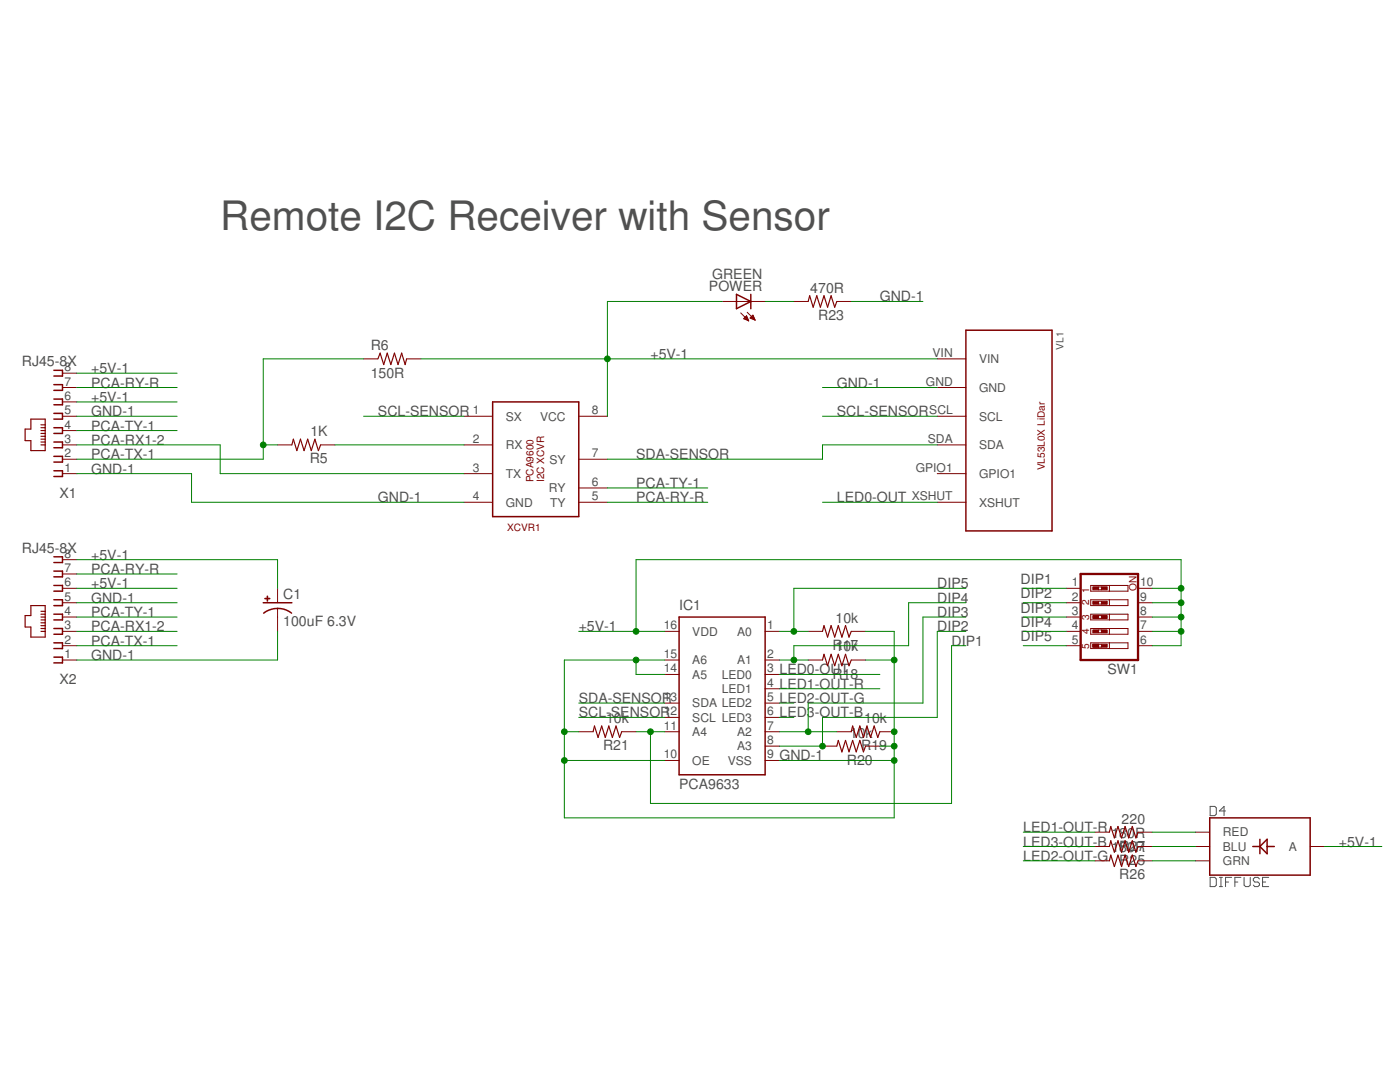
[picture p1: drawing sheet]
<svg xmlns="http://www.w3.org/2000/svg" width="279mm" height="216mm" viewBox="0 0 279 216" stroke-linecap="round" stroke-linejoin="round" font-family="sans-serif">
<g fill="none" stroke="#505050" stroke-width=".2">
<path d="M241.5 160.9h.9l.3 .3v1.2l-.3 .4h-.9zM241.5 175.1h.9l.3 .3v1.2l-.3 .3h-.9zM243.4 176.9h.6M243.4 175.1h.6M243.7 175.1v1.8M244.6 161.8h-1.2l.9-.9v1.9M244.6 176h.6M245.8 175.1h-1.2v1.8M246.4 176h.6M247.6 175.1h-1.2v1.8M248.3 175.1v1.5l.3 .3h.6l.3-.3v-1.5M251.4 175.4l-.4-.3h-.6l-.3 .3v.3l.3 .3h.6l.4 .3v.3l-.4 .3h-.6l-.3-.3"/>
<path d="M252 176h.6M253.2 175.1h-1.2v1.8h1.2"/>
</g>
<g fill="none" stroke="#800000" stroke-width=".3">
<path d="M147 58.7l2.8 1.5-2.8 1.4zM149.8 58.7v2.9M10.8 73.9h1.7v1.1h-1.7M10.8 76.8h1.7v1.1h-1.7M10.8 79.6h1.7v1.2h-1.7M192.8 65.9h17.2v40h-17.2zM10.8 93.9h1.7v1.2h-1.7M10.8 82.5h1.7v1.1h-1.7M10.8 85.3h1.7v1.2h-1.7M10.8 88.2h1.7v1.1h-1.7M10.8 91.1h1.7v1.1h-1.7M98.3 80.2h17.2v22.9h-17.2z"/>
<path d="M10.8 111.1h1.7v1.1h-1.7M10.8 114h1.7v1.1h-1.7M10.8 116.8h1.7v1.2h-1.7M10.8 119.7h1.7v1.1h-1.7M10.8 122.6h1.7v1.1h-1.7M10.8 125.4h1.7v1.2h-1.7M10.8 128.3h1.7v1.1h-1.7M10.8 131.1h1.7v1.2h-1.7M52.5 120.3h5.8M52.6 122.3a4.5 4.5 0 0 1 5.6 0M135.5 123.1h17.2v31.5h-17.2zM241.4 163.2h20.1v11.4h-20.1z"/>
<path d="M250 168.9h1.4M251.4 168.9l1.5-1.4v2.8zM251.4 167.5v2.8M252.9 168.9h1.4"/>
</g>
<g fill="none" stroke="#800000" stroke-width=".2">
<path d="M12.5 77.3h2.8M12.5 74.5h2.8M72.6 71.6h2.8M81.2 71.6h2.8M144.1 60.2h8.6M147.8 62.4l1.6 1.6M148.5 63.6h.7M148.5 63.5h.7M148.7 63.4h.4M148.8 63.8h.5M148.8 63.2h.3M148.9 63.1h.1"/>
<path d="M149 63l.4 1-1-.4zM149.1 62.3l1.6 1.6M149.1 63.9h.3M149.8 63.5h.7M149.8 63.4h.7M149.9 63.2h.5M150.1 63.6h.5M150.1 63.1h.2M150.2 62.9h.1M150.3 62.9l.4 1-1-.4zM150.4 63.8h.2M158.4 60.2h2.9"/>
<path d="M167 60.2h2.9M187 77.3h5.8M187 71.6h5.8M12.5 83.1h2.8M12.5 88.8h2.8M12.5 94.5h2.8M12.5 91.6h2.8M12.5 85.9h2.8M12.5 80.2h2.8M55.4 88.8h2.9M64 88.8h2.8M92.6 83.1h5.7"/>
<path d="M92.6 88.8h5.7M92.6 94.5h5.7M115.5 83.1h5.7M115.5 91.6h5.7M115.5 97.4h5.7M187 83.1h5.8M187 88.8h5.8M187 94.5h5.8M12.5 117.4h2.8M12.5 114.5h2.8M12.5 111.7h2.8M55.4 117.4v2.9"/>
<path d="M92.6 100.2h5.7M115.5 100.2h5.7M187 100.2h5.8M212.8 117.4h2.9M217.7 116.8h7.4v1.2h-7.4zM217.7 119.7h7.4v1.1h-7.4zM219.2 120h.6M219.2 117.7h.6M219.2 117.1h.6M221.4 116.8v1.2M221.4 119.7v1.1M227.1 117.4h2.9"/>
<path d="M12.5 131.7h2.8M12.5 128.8h2.8M12.5 126h2.8M12.5 123.1h2.8M12.5 120.3h2.8M55.4 121.4v4.6M132.7 131.7h2.8M132.7 126h2.8M132.7 134.6h2.8M152.7 131.7h2.9M152.7 126h2.9M152.7 134.6h2.9"/>
<path d="M152.7 137.4h2.9M161.3 131.7h2.8M161.3 126h2.8M169.9 131.7h2.8M169.9 126h2.8M212.8 128.8h2.9M212.8 126h2.9M212.8 123.1h2.9M212.8 120.3h2.9M217.7 128.3h7.4v1.1h-7.4zM217.7 122.6h7.4v1.1h-7.4zM217.7 125.4h7.4v1.2h-7.4z"/>
<path d="M219.2 129.1h.6M219.2 128.6h.6M219.2 126.3h.6M219.2 125.7h.6M219.2 123.4h.6M219.2 122.8h.6M219.2 120.5h.6M221.4 122.6v1.1M221.4 125.4v1.2M221.4 128.3v1.1M227.1 128.8h2.9M227.1 126h2.9"/>
<path d="M227.1 123.1h2.9M227.1 120.3h2.9M115.5 146h2.9M124.1 146h2.8M132.7 151.7h2.8M132.7 146h2.8M132.7 143.2h2.8M132.7 140.3h2.8M152.7 151.7h2.9M152.7 146h2.9M152.7 143.2h2.9M152.7 140.3h2.9"/>
<path d="M152.7 148.9h2.9M164.1 148.9h2.9M167 146h2.9M172.7 148.9h2.9M175.6 146h2.9M218.5 171.8h2.9M218.5 168.9h2.9M218.5 166.1h2.9M227.1 171.8h2.9M227.1 168.9h2.9M227.1 166.1h2.9M238.6 171.8h2.8"/>
<path d="M238.6 168.9h2.8M238.6 166.1h2.8M261.5 168.9h2.8"/>
</g>
<g fill="none" stroke="#800000" stroke-width=".23">
<path d="M75.4 71.6l.5-1.1 .7 2.2 .7-2.2 .7 2.2 .7-2.2 .7 2.2 .8-2.2 .7 2.2 .3-1.1M161.3 60.2l.3-1.2 .7 2.3 .7-2.3 .7 2.3 .7-2.3 .8 2.3 .7-2.3 .7 2.3 .4-1.1M6.2 83.6h2.8v6.3h-2.8v-2h-1.2v-2.3h1.2zM8.2 88.8h.8M8.2 88.2h.8M8.2 87.6h.8M8.2 87.1h.8M8.2 86.5h.8M8.2 85.9h.8M8.2 85.3h.8M8.2 84.8h.8M58.3 88.8l.2-1.2 .7 2.3 .8-2.3 .7 2.3 .7-2.3 .7 2.3 .7-2.3 .7 2.3 .5-1.1"/>
<path d="M6.2 120.8h2.8v6.3h-2.8v-2h-1.2v-2.3h1.2zM8.2 126h.8M8.2 125.4h.8M8.2 124.8h.8M8.2 124.3h.8M8.2 123.7h.8M8.2 123.1h.8M8.2 122.6h.8M8.2 122h.8M164.1 126l.3-1.2 .8 2.3 .7-2.3 .7 2.3 .7-2.3 .7 2.3 .7-2.3 .7 2.3 .5-1.1M164.1 131.7l.3-1.1 .8 2.2 .7-2.2 .7 2.2 .7-2.2 .7 2.2 .7-2.2 .7 2.2 .5-1.1M118.4 146l.2-1.1 .8 2.3 .7-2.3 .7 2.3 .7-2.3 .7 2.3 .7-2.3 .8 2.3 .4-1.2"/>
<path d="M167 148.9l.3-1.2 .7 2.3 .7-2.3 .7 2.3 .8-2.3 .7 2.3 .7-2.3 .7 2.3 .4-1.1M169.9 146l.3-1.1 .7 2.3 .7-2.3 .7 2.3 .7-2.3 .7 2.3 .8-2.3 .7 2.3 .4-1.2M221.4 168.9l.3-1.1 .7 2.3 .7-2.3 .7 2.3 .7-2.3 .8 2.3 .7-2.3 .7 2.3 .4-1.2M221.4 171.8l.3-1.2 .7 2.3 .7-2.3 .7 2.3 .7-2.3 .8 2.3 .7-2.3 .7 2.3 .4-1.1M221.4 166.1l.3-1.2 .7 2.3 .7-2.3 .7 2.3 .7-2.3 .8 2.3 .7-2.3 .7 2.3 .4-1.1"/>
</g>
<path d="M215.7 114.5h11.4v17.2h-11.4z" fill="none" stroke="#800000" stroke-width=".47"/>
<g fill="#800000" stroke="#800000" stroke-width=".2">
<path d="M219.8 128.5h1.2v.6h-1.2z"/>
<path d="M218.1 128.5h1.1v.6h-1.1z"/>
<path d="M219.8 125.7h1.2v.6h-1.2z"/>
<path d="M218.1 125.7h1.1v.6h-1.1z"/>
<path d="M219.8 122.8h1.2v.6h-1.2z"/>
<path d="M218.1 122.8h1.1v.6h-1.1z"/>
<path d="M219.8 120h1.2v.6h-1.2z"/>
<path d="M218.1 120h1.1v.6h-1.1z"/>
<path d="M219.8 117.1h1.2v.6h-1.2z"/>
<path d="M218.1 117.1h1.1v.6h-1.1z"/>
<path d="M52.9 119.4h1v.1h-1z"/>
<path d="M53.3 118.9h.1v1.1h-.1z"/>
</g>
<g fill="none" stroke="#008000" stroke-width=".2">
<path d="M15.3 77.3h20M15.3 74.5h20M72.6 71.6h-20.1v20h-37.2M84 71.6h103M144.1 60.2h-22.9v22.9M152.7 60.2h5.7M164.1 77.3h22.9M169.9 60.2h14.3M15.3 94.5h22.9v5.7h54.4M15.3 88.8h28.6v5.7h48.7M15.3 83.1h20M15.3 80.2h20"/>
<path d="M15.3 85.9h20M52.5 88.8h2.9M66.8 88.8h25.8M72.6 83.1h20M121.2 97.4h20M164.1 83.1h22.9M187 88.8h-22.9v2.8h-42.9M15.3 111.7h40.1v5.7M15.3 117.4h20M15.3 114.5h20M121.2 100.2h20M164.1 100.2h22.9"/>
<path d="M192.8 117.4h-34.4v8.6M204.2 117.4h8.6M230 117.4h5.7M15.3 120.3h20M15.3 126h20M15.3 128.8h20M15.3 123.1h20M55.4 126v5.7h-40.1M115.5 126h17.2M126.9 126v-14.3h108.8v17.1h-5.7M126.9 131.7v2.9h5.8M155.6 131.7h5.7"/>
<path d="M155.6 126h5.7M155.6 134.6h20M155.6 137.4h20M172.7 126h5.8v37.2h-65.9v-31.5h20.1M172.7 131.7h5.8M192.8 120.3h-11.5v8.5h-22.9v2.9M192.8 126h-5.8v17.2h-22.9v5.7h-8.5M192.8 128.8h-2.9v31.5h-60.1v-14.3M192.8 123.1h-8.6v17.2h-22.9v5.7M204.2 120.3h8.6M204.2 126h8.6M204.2 128.8h8.6"/>
<path d="M204.2 123.1h8.6M230 120.3h5.7M230 126h5.7M230 123.1h5.7M112.6 151.7h20.1M112.6 146h2.9M115.5 143.2h17.2M115.5 140.3h17.2M126.9 146h5.8M155.6 151.7h22.9M155.6 146h11.4M155.6 143.2h2.8"/>
<path d="M155.6 140.3h2.8M175.6 148.9h2.9M204.2 168.9h14.3M204.2 171.8h14.3M204.2 166.1h14.3M230 168.9h8.6M230 171.8h8.6M230 166.1h8.6M264.3 168.9h11.5"/>
</g>
<g fill="#008000" stroke="#008000" stroke-width=".2">
<circle cx="178.5" cy="131.7" r=".57"/>
<circle cx="178.5" cy="146" r=".57"/>
<circle cx="178.5" cy="148.9" r=".57"/>
<circle cx="178.5" cy="151.7" r=".57"/>
<circle cx="112.6" cy="151.7" r=".57"/>
<circle cx="112.6" cy="146" r=".57"/>
<circle cx="126.9" cy="131.7" r=".57"/>
<circle cx="121.2" cy="71.6" r=".57"/>
<circle cx="235.7" cy="117.4" r=".57"/>
<circle cx="235.7" cy="120.3" r=".57"/>
<circle cx="235.7" cy="123.1" r=".57"/>
<circle cx="235.7" cy="126" r=".57"/>
<circle cx="126.9" cy="126" r=".57"/>
<circle cx="52.5" cy="88.8" r=".57"/>
<circle cx="158.4" cy="126" r=".57"/>
<circle cx="158.4" cy="131.7" r=".57"/>
<circle cx="161.3" cy="146" r=".57"/>
<circle cx="164.1" cy="148.9" r=".57"/>
<circle cx="129.8" cy="146" r=".57"/>
</g>
<text font-size="8.1" fill="#505050" x="43.9" y="45.8">Remote I2C Receiver with Sensor</text>
<g font-size="2.8" fill="#505050">
<text x="141.5" y="58.2">POWER</text>
<text x="142.1" y="55.7">GREEN</text>
<text x="161.7" y="58.4">470R</text>
<text x="163.3" y="63.9">R23</text>
<text x="175.6" y="60.2">GND-1</text>
<text x="74" y="69.9">R6</text>
<text x="129.8" y="71.6">+5V-1</text>
<text x="4.4" y="73">RJ45-8X</text>
<text x="18.2" y="74.5">+5V-1</text>
<text x="18.2" y="77.3">PCA-RY-R</text>
<text x="74" y="75.3">150R</text>
<text x="167" y="77.3">GND-1</text>
<text x="18.2" y="83.1">GND-1</text>
<text x="18.2" y="80.2">+5V-1</text>
<text x="75.4" y="83.1">SCL-SENSOR</text>
<text x="167" y="83.1">SCL-SENSOR</text>
<text x="18.2" y="85.9">PCA-TY-1</text>
<text x="18.2" y="88.8">PCA-RX1-2</text>
<text x="62" y="87.1">1K</text>
<text x="18.2" y="94.5">GND-1</text>
<text x="18.2" y="91.6">PCA-TX-1</text>
<text x="61.8" y="92.5">R5</text>
<text x="126.9" y="91.6">SDA-SENSOR</text>
<text x="11.9" y="99.4">X1</text>
<text x="75.4" y="100.2">GND-1</text>
<text x="126.9" y="97.4">PCA-TY-1</text>
<text x="126.9" y="100.2">PCA-RY-R</text>
<text x="167" y="100.2">LED0-OUT</text>
<text x="4.4" y="110.2">RJ45-8X</text>
<text x="18.2" y="111.7">+5V-1</text>
<text x="18.2" y="117.4">+5V-1</text>
<text x="18.2" y="114.5">PCA-RY-R</text>
<text x="56.5" y="119.5">C1</text>
<text x="187" y="117.4">DIP5</text>
<text x="203.7" y="119.4">DIP2</text>
<text x="203.7" y="116.5">DIP1</text>
<text x="18.2" y="120.3">GND-1</text>
<text x="18.2" y="123.1">PCA-TY-1</text>
<text x="18.2" y="126">PCA-RX1-2</text>
<text x="56.5" y="125">100uF 6.3V</text>
<text x="115.5" y="126">+5V-1</text>
<text x="135.5" y="121.7">IC1</text>
<text x="166.8" y="124.3">10k</text>
<text x="187" y="120.3">DIP4</text>
<text x="187" y="123.1">DIP3</text>
<text x="187" y="126">DIP2</text>
<text x="203.7" y="125.1">DIP4</text>
<text x="203.7" y="122.3">DIP3</text>
<text x="18.2" y="131.7">GND-1</text>
<text x="18.2" y="128.8">PCA-TX-1</text>
<text x="166.1" y="129.7">R17</text>
<text x="166.8" y="130">10k</text>
<text x="189.9" y="128.8">DIP1</text>
<text x="203.7" y="128">DIP5</text>
<text x="11.9" y="136.6">X2</text>
<text x="155.6" y="134.6">LED0-OUT</text>
<text x="155.6" y="137.4">LED1-OUT-R</text>
<text x="166.1" y="135.4">R18</text>
<text x="221" y="134.4">SW1</text>
<text x="115.5" y="143.2">SCL-SENSOR</text>
<text x="115.5" y="140.3">SDA-SENSOR</text>
<text x="155.6" y="143.2">LED3-OUT-B</text>
<text x="155.6" y="140.3">LED2-OUT-G</text>
<text x="120.3" y="149.7">R21</text>
<text x="121" y="144.3">10k</text>
<text x="169.6" y="147.2">10k</text>
<text x="171.9" y="149.7">R19</text>
<text x="172.5" y="144.3">10k</text>
<text x="155.6" y="151.7">GND-1</text>
<text x="169" y="152.6">R20</text>
<text x="135.5" y="157.5">PCA9633</text>
<text x="204.2" y="166">LED1-OUT-R</text>
<text x="221.8" y="167.2">180R</text>
<text x="223.9" y="164.3">220</text>
<text x="204.2" y="168.9">LED3-OUT-B</text>
<text x="204.2" y="171.8">LED2-OUT-G</text>
<text x="221.8" y="170.1">180R</text>
<text x="223.4" y="172.6">R25</text>
<text x="223.4" y="169.7">R27</text>
<text x="267.2" y="168.9">+5V-1</text>
<text x="223.4" y="175.5">R26</text>
</g>
<g font-size="2.4" fill="#505050">
<text x="186.1" y="71.2">VIN</text>
<text x="12.9" y="76.9">7</text>
<text x="12.9" y="74.1">8</text>
<text x="184.8" y="76.9">GND</text>
<text x="195.4" y="72.5">VIN</text>
<text x="12.9" y="82.7">5</text>
<text x="12.9" y="79.8">6</text>
<text x="94.4" y="82.7">1</text>
<text x="101" y="83.9">SX</text>
<text x="107.8" y="83.9">VCC</text>
<text x="118.1" y="82.7">8</text>
<text x="185.5" y="82.7">SCL</text>
<text x="195.4" y="78.2">GND</text>
<text x="195.4" y="83.9">SCL</text>
<text x="12.9" y="88.4">3</text>
<text x="12.9" y="85.5">4</text>
<text x="94.4" y="88.4">2</text>
<text x="101" y="89.6">RX</text>
<text x="185.2" y="88.4">SDA</text>
<text x="195.4" y="89.6">SDA</text>
<text x="12.9" y="94.1">1</text>
<text x="12.9" y="91.2">2</text>
<text x="94.4" y="94.1">3</text>
<text x="101" y="95.4">TX</text>
<text x="109.6" y="92.5">SY</text>
<text x="118.1" y="91.2">7</text>
<text x="182.8" y="94.1">GPIO1</text>
<text x="195.4" y="95.4">GPIO1</text>
<text x="94.4" y="99.8">4</text>
<text x="101" y="101.1">GND</text>
<text x="109.5" y="98.2">RY</text>
<text x="109.8" y="101.1">TY</text>
<text x="118.1" y="99.8">5</text>
<text x="118.1" y="97">6</text>
<text x="182" y="99.8">XSHUT</text>
<text x="195.4" y="101.1">XSHUT</text>
<text x="12.9" y="111.3">8</text>
<text x="12.9" y="119.9">5</text>
<text x="12.9" y="117">6</text>
<text x="12.9" y="114.1">7</text>
<text x="213.9" y="117">1</text>
<text x="213.9" y="119.9">2</text>
<text x="227.5" y="119.9">9</text>
<text x="227.5" y="117">10</text>
<text x="12.9" y="125.6">3</text>
<text x="12.9" y="122.7">4</text>
<text x="132.5" y="125.6">16</text>
<text x="153.1" y="125.6">1</text>
<text x="213.9" y="122.7">3</text>
<text x="213.9" y="125.6">4</text>
<text x="227.5" y="125.6">7</text>
<text x="227.5" y="122.7">8</text>
<text x="12.9" y="131.3">1</text>
<text x="12.9" y="128.4">2</text>
<text x="132.5" y="131.3">15</text>
<text x="138.2" y="126.8">VDD</text>
<text x="147.1" y="126.8">A0</text>
<text x="153.1" y="131.3">2</text>
<text x="213.9" y="128.4">5</text>
<text x="227.5" y="128.4">6</text>
<text x="132.5" y="134.2">14</text>
<text x="138.2" y="132.6">A6</text>
<text x="138.2" y="135.4">A5</text>
<text x="144.1" y="135.4">LED0</text>
<text x="147.1" y="132.6">A1</text>
<text x="153.1" y="137">4</text>
<text x="153.1" y="134.2">3</text>
<text x="132.5" y="142.8">12</text>
<text x="132.5" y="139.9">13</text>
<text x="138.2" y="141.2">SDA LED2</text>
<text x="144.1" y="138.3">LED1</text>
<text x="153.1" y="142.8">6</text>
<text x="153.1" y="139.9">5</text>
<text x="132.5" y="145.6">11</text>
<text x="138.2" y="146.9">A4</text>
<text x="138.2" y="144">SCL LED3</text>
<text x="147.1" y="149.7">A3</text>
<text x="147.1" y="146.9">A2</text>
<text x="153.1" y="148.5">8</text>
<text x="153.1" y="145.6">7</text>
<text x="132.5" y="151.3">10</text>
<text x="138.2" y="152.6">OE</text>
<text x="145.2" y="152.6">VSS</text>
<text x="153.1" y="151.3">9</text>
<text x="244.1" y="166.9">RED</text>
<text x="244.1" y="172.6">GRN</text>
<text x="244.1" y="169.8">BLU</text>
<text x="257.2" y="169.8">A</text>
</g>
<text font-size="2" fill="#505050" x="212.2" y="69.7" transform="rotate(-90 212.2 69.7)">VL1</text>
<g font-size="2" fill="#800000">
<text x="208.5" y="93.8" transform="rotate(-90 208.5 93.8)">VL53L0X LiDar</text>
<text x="106.5" y="96.2" transform="rotate(-90 106.5 96.2)">PCA9600</text>
<text x="108.6" y="96.2" transform="rotate(-90 108.6 96.2)">I2C XCVR</text>
<text x="101.2" y="105.9">XCVR1</text>
<text x="217.4" y="118.2" transform="rotate(-90 217.4 118.2)">1</text>
<text x="226.8" y="118" transform="rotate(-90 226.8 118)">ON</text>
<text x="217.4" y="123.7" transform="rotate(-90 217.4 123.7)">3</text>
<text x="217.4" y="120.8" transform="rotate(-90 217.4 120.8)">2</text>
<text x="217.4" y="129.5" transform="rotate(-90 217.4 129.5)">5</text>
<text x="217.4" y="126.5" transform="rotate(-90 217.4 126.5)">4</text>
</g>
</svg>
